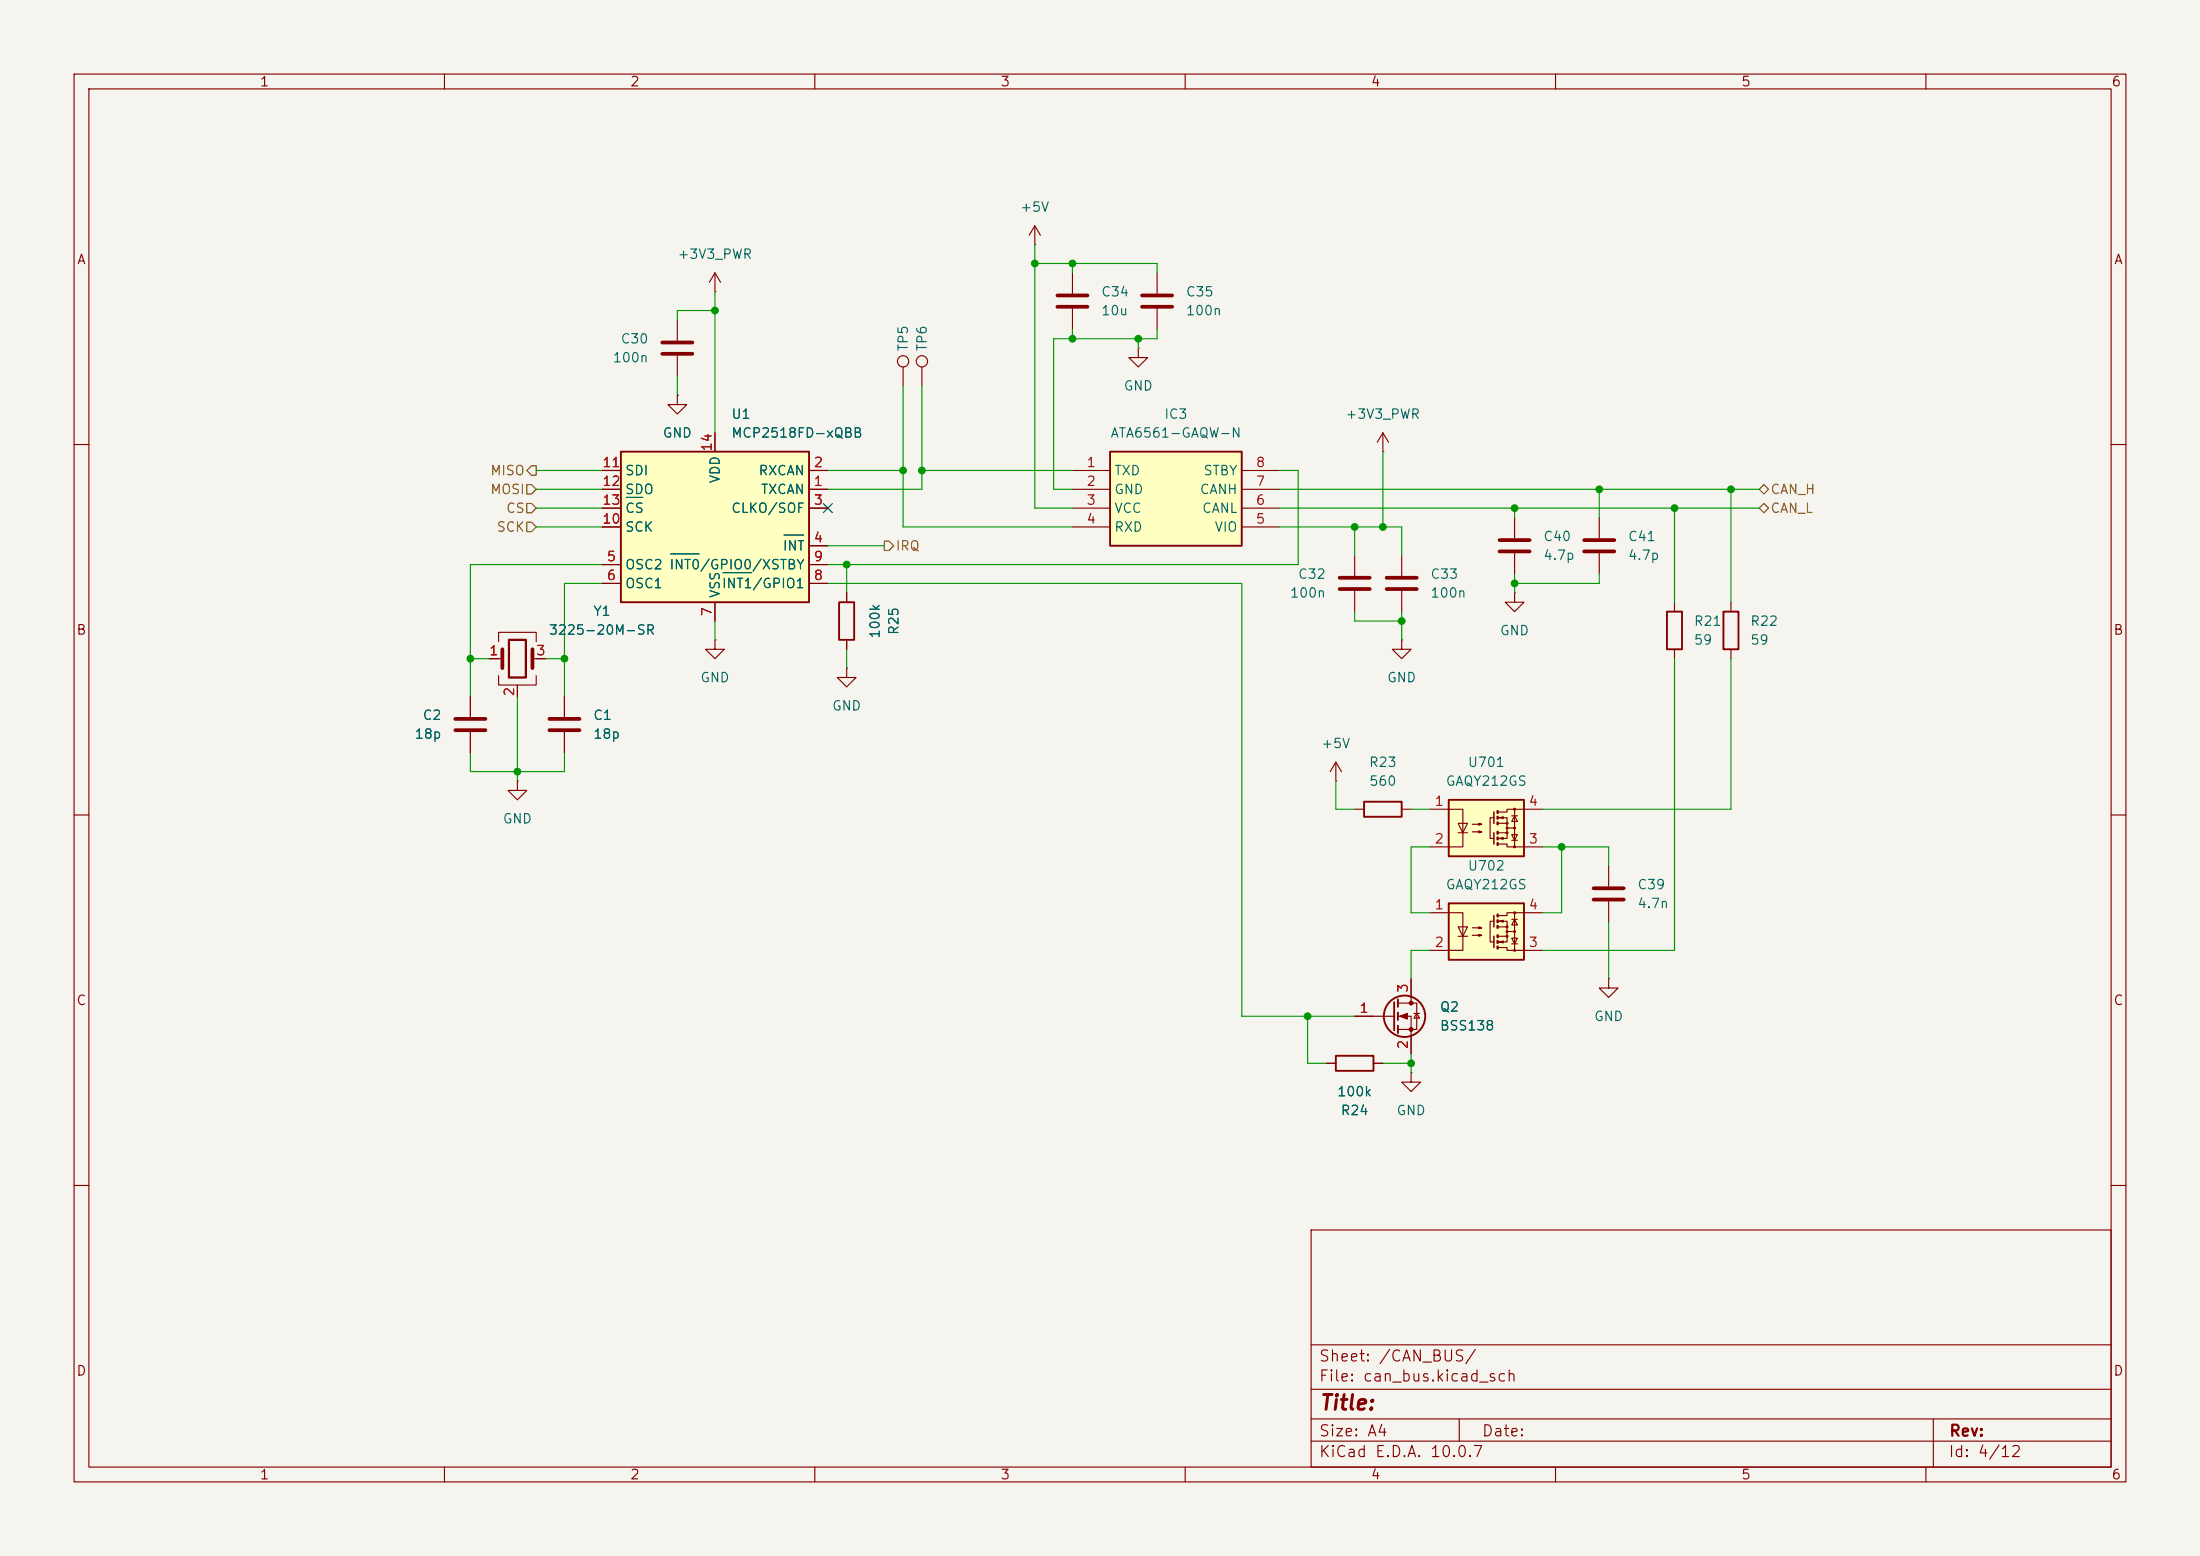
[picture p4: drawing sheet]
<svg xmlns="http://www.w3.org/2000/svg" width="297mm" height="210mm" viewBox="0 0 297 210" stroke-linecap="round" stroke-linejoin="round" font-family="sans-serif">
<path d="M0 0h297v210h-297z" fill="#f5f4ef" stroke="#f5f4ef" stroke-width=".14"/>
<g fill="none" stroke="#840000" stroke-width=".15">
<path d="M10 10h277v190h-277zM12 12h273v186h-273zM60 10v2M110 10v2M160 10v2M210 10v2M260 10v2M10 60h2M285 60h2M66 88.9h1.8M67.3 86.6v-1.3h5.1v1.3M67.3 91.2v1.3h5.1v-1.3"/>
<path d="M69.8 92.5v1.5M71.9 88.9h1.8M114.3 80v1.3M114.3 86.4v1.2M10 110h2M180.3 105.4h.1M180.3 102.9l-.7 1.2M180.3 102.9l.8 1.2M180.3 102.9v2.5M285 110h2M182.9 137.2h5.3M188.7 135.4h2.6v3.5h-2.6"/>
<path d="M188.7 137.2h1.8v5M190.5 132.1v3.3M190.9 136.8h.7M191.3 136.8l.3 .6h-.7zM217.2 132.1v1.3h1.2l-1.2 1.2-1.3-1.2h1.3M217.2 132.1h.1M10 160h2M177 166h108v32h-108zM285 160h2M60 198v2M110 198v2M160 198v2"/>
<path d="M177 194.5h108M177 191.5h108M177 187.5h108M177 181.5h108M197 191.5v3M210 198v2M260 198v2M261 191.5v6.5"/>
</g>
<path d="M67.8 87.6v2.6M71.9 87.6v2.6" fill="none" stroke="#840000" stroke-width=".51"/>
<path d="M68.7 86.4h2.3v5h-2.3z" fill="none" stroke="#840000" stroke-width=".3"/>
<g fill="none" stroke="#840000" stroke-width=".25">
<path d="M113.3 81.3h2v5.1h-2zM188.2 135.3v3.8M188.7 134.9v1M188.7 136.7v1M188.7 138.4v1"/>
<circle cx="189.6" cy="137.2" r="2.79"/>
</g>
<g fill="#840000" stroke="#840000" stroke-width=".15">
<path d="M189 137.2l1-.4v.7z"/>
<circle cx="190.5" cy="135.4" r=".25"/>
<circle cx="190.5" cy="138.9" r=".25"/>
</g>
<path d="M195.6 121.9h10.1v7.6h-10.1z" fill="#ffffc2"/>
<path d="M195.6 121.9h10.1v7.6h-10.1z" fill="none" stroke="#840000" stroke-width=".25"/>
<g fill="none" stroke="#840000" stroke-width=".15">
<path d="M193 123.2h4.5v5.1h-4.5M196.8 125.1h1.3l-.6 1.3zM196.8 126.4h1.3M198.8 125.2h1.2l-.4 .1v-.2l.4 .1M198.8 126.2h1.2l-.4 .2v-.3l.4 .1M201.7 124.3h-.5v2.8h.5M202.3 124.3h1.2v.8M202.3 125.1h1.2v1.3h-1.2M202.3 127.9h1.2v.4h4.8M202.4 124.3l.5-.1v.3zM202.4 127.1l.5-.1v.3zM203.5 126.4v.7h-1.2"/>
<path d="M203.5 125.7h1M204.1 126.6h.8l-.4 .8zM204.1 124.1h.8M204.1 127.4h.8M204.5 124.1l.4 .7h-.8zM204.5 123.2v5.1M208.3 123.2h-4.8v.4h-1.2"/>
<circle cx="203.5" cy="125.1" r=".13"/>
<circle cx="203.5" cy="125.7" r=".13"/>
<circle cx="203.5" cy="126.4" r=".13"/>
<circle cx="204.5" cy="128.3" r=".13"/>
<circle cx="204.5" cy="125.7" r=".13"/>
<circle cx="204.5" cy="123.2" r=".13"/>
</g>
<path d="M201.7 123.6v1.5M201.7 126.4v1.5" fill="none" stroke="#840000" stroke-width=".2"/>
<path d="M202.2 123.4v.3M202.2 124.2v.3M202.2 125v.2M202.2 126.2v.3M202.2 127v.3M202.2 127.8v.2" fill="none" stroke="#840000" stroke-width=".33"/>
<path d="M83.8 61h25.4v20.3h-25.4z" fill="#ffffc2"/>
<path d="M83.8 61h25.4v20.3h-25.4zM184.1 108.2h5.1v2h-5.1z" fill="none" stroke="#840000" stroke-width=".25"/>
<g fill="none" stroke="#840000" stroke-width=".15">
<path d="M96.5 58.4v2.6M81.3 66h2.5M81.3 63.5h2.5M81.3 68.6h2.5M81.3 76.2h2.5M81.3 78.7h2.5M81.3 71.1h2.5M109.2 66h2.6M109.2 63.5h2.6M109.2 68.6h2.6M109.2 73.7h2.6M109.2 76.2h2.6"/>
<path d="M109.2 78.7h2.6M96.5 81.3v2.5M182.9 109.2h1.2M189.2 109.2h1.3"/>
</g>
<path d="M84.6 67.1h2.2M90.5 74.8h3.9M97.6 77.3h3.9M105.8 72.2h2.7" fill="none" stroke="#006464" stroke-width=".15"/>
<path d="M195.6 108h10.1v7.6h-10.1z" fill="#ffffc2"/>
<path d="M195.6 108h10.1v7.6h-10.1zM180.3 142.5h5.1v2h-5.1z" fill="none" stroke="#840000" stroke-width=".25"/>
<g fill="none" stroke="#840000" stroke-width=".15">
<path d="M96.5 39.4h.1M96.5 36.8l-.7 1.3M96.5 36.8l.8 1.3M96.5 36.8v2.6M139.7 33h.1M139.7 30.5l-.8 1.3M139.7 30.5l.8 1.3M139.7 30.5v2.5M91.4 53.3v1.3h1.3l-1.3 1.3-1.2-1.3h1.2M91.4 53.3h.1M91.4 43.2v2.8M91.4 48v2.8"/>
<path d="M121.9 49.5v2.6M124.5 49.5v2.6M186.7 58.4l-.8 1.3M186.7 58.4l.8 1.3M186.7 58.4v2.6M186.7 61h.1M63.5 94v2.8M63.5 98.8v2.8M76.2 94v2.8M76.2 98.8v2.8M96.5 86.4v1.2h1.3l-1.3 1.3-1.3-1.3h1.3M96.5 86.4h.1"/>
<path d="M114.3 90.2v1.2h1.3l-1.3 1.3-1.3-1.3h1.3M114.3 90.2h.1M189.2 86.4v1.2h1.3l-1.3 1.3-1.2-1.3h1.2M189.2 86.4h.1M69.8 105.4v1.3h1.3l-1.3 1.3-1.2-1.3h1.2M69.8 105.4h.1M193 109.2h4.5v5.1h-4.5M196.8 111.1h1.3l-.6 1.3zM196.8 112.4h1.3M198.8 111.3h1.2l-.4 .1v-.3l.4 .2M198.8 112.3h1.2l-.4 .1v-.3l.4 .2M201.7 110.4h-.5v2.8h.5"/>
<path d="M202.3 110.4h1.2v.7M202.3 111.1h1.2v1.3h-1.2M202.3 113.9h1.2v.4h4.8M202.4 110.4l.5-.2v.3zM202.4 113.2l.5-.2v.3zM203.5 112.4v.8h-1.2M203.5 111.8h1M204.1 112.6h.8l-.4 .8zM204.1 110.1h.8M204.1 113.4h.8M204.5 110.1l.4 .8h-.8zM204.5 109.2v5.1"/>
<path d="M208.3 109.2h-4.8v.4h-1.2M217.2 116.8v2.8M217.2 121.7v2.8M179.1 143.5h1.2M185.4 143.5h1.3M190.5 144.8v1.3h1.3l-1.3 1.2-1.3-1.2h1.3M190.5 144.8h.1"/>
<circle cx="121.9" cy="48.8" r=".76"/>
<circle cx="124.5" cy="48.8" r=".76"/>
<circle cx="203.5" cy="111.1" r=".13"/>
<circle cx="203.5" cy="112.4" r=".13"/>
<circle cx="203.5" cy="111.8" r=".13"/>
<circle cx="204.5" cy="109.2" r=".13"/>
<circle cx="204.5" cy="114.3" r=".13"/>
<circle cx="204.5" cy="111.8" r=".13"/>
</g>
<path d="M201.7 109.6v1.5M201.7 112.4v1.5" fill="none" stroke="#840000" stroke-width=".2"/>
<path d="M202.2 109.5v.2M202.2 110.2v.3M202.2 111v.3M202.2 112.3v.2M202.2 113v.3M202.2 113.8v.2" fill="none" stroke="#840000" stroke-width=".33"/>
<path d="M89.4 47.8h4.1M89.4 46.2h4.1M61.5 97h4M61.5 98.6h4M74.2 97h4M74.2 98.6h4M215.1 119.9h4.1M215.1 121.4h4.1" fill="none" stroke="#840000" stroke-width=".51"/>
<path d="M149.9 61h17.7v12.7h-17.7z" fill="#ffffc2"/>
<path d="M149.9 61h17.7v12.7h-17.7zM225 82.6h2.1v5h-2.1zM232.7 82.6h2v5h-2z" fill="none" stroke="#840000" stroke-width=".25"/>
<g fill="none" stroke="#840000" stroke-width=".15">
<path d="M144.8 36.8v2.8M156.2 36.8v2.8M91.4 53.3h.1M96.5 58.4v2.6M144.8 41.7v2.8M153.7 47v1.3h1.2l-1.2 1.2-1.3-1.2h1.3M153.7 47h.1M156.2 41.7v2.8M81.3 63.5h2.5M81.3 66h2.5M81.3 68.6h2.5M81.3 71.1h2.5"/>
<path d="M81.3 76.2h2.5M81.3 78.7h2.5M109.2 63.5h2.6M109.2 66h2.6M109.2 68.6h2.6M109.2 73.7h2.6M109.2 76.2h2.6M109.2 78.7h2.6M144.8 63.5h5.1M144.8 66h5.1M144.8 68.6h5.1M144.8 71.1h5.1"/>
<path d="M167.6 63.5h5.1M167.6 66h5.1M167.6 68.6h5.1M167.6 71.1h5.1M182.9 74.9v2.8M182.9 79.8v2.8M189.2 74.9v2.8M189.2 79.8v2.8M204.5 69.9v2.7M204.5 74.7v2.8M215.9 69.9v2.7M215.9 74.7v2.8"/>
<path d="M63.5 94v2.8M63.5 98.8v2.8M66 88.9h1.3M69.8 92.7v1.3M72.4 88.9h1.3M76.2 94v2.8M76.2 98.8v2.8M96.5 81.3v2.5M114.3 80v1.3M114.3 86.4v1.2M204.5 80v1.3h1.2l-1.2 1.3-1.3-1.3h1.3M204.5 80h.1"/>
<path d="M226.1 81.3v1.3M226.1 87.6v1.3M233.7 81.3v1.3M233.7 87.6v1.3M182.9 137.2h2.5M190.5 132.1v2.5M190.5 139.7v2.5M179.1 143.5h1.2M185.4 143.5h1.3"/>
</g>
<path d="M142.7 39.9h4.1M154.2 39.9h4M142.7 41.4h4.1M154.2 41.4h4M180.8 78h4.1M180.8 79.5h4.1M187.2 78h4.1M187.2 79.5h4.1M202.4 72.9h4.1M202.4 74.4h4.1M213.9 72.9h4M213.9 74.4h4" fill="none" stroke="#840000" stroke-width=".51"/>
<path d="M71.1 65.4h.7l.6 .6-.6 .7h-.7zM71.1 67.9h.7l.6 .7-.6 .6h-.7zM71.1 70.5h.7l.6 .6-.6 .7h-.7zM71.8 62.9h.6v1.2h-.6l-.7-.6zM119.4 73h.6l.6 .7-.6 .6h-.6zM237.5 68.6l.6-.7 .7 .7-.7 .6zM237.5 66l.6-.6 .7 .6-.7 .7z" fill="none" stroke="#725600" stroke-width=".15"/>
<g fill="none" stroke="#009600" stroke-width=".15">
<path d="M96.5 39.4v19M139.7 33v35.6h5.1M139.7 35.6h16.5v1.2M144.8 35.6v1.2M91.4 50.8v2.5M96.5 41.9h-5.1v1.3M121.9 52.1v19h22.9M124.5 52.1v13.9h-12.7M144.8 44.5v1.2M153.7 45.7v1.3M156.2 44.5v1.2h-14v20.3h2.6M72.4 68.6h8.9"/>
<path d="M72.4 71.1h8.9M72.4 66h8.9M72.4 63.5h8.9M81.3 76.2h-17.8v17.8M81.3 78.7h-5.1v15.3M111.8 78.7h55.8v58.5h15.3M111.8 63.5h10.1M111.8 73.7h7.6M114.3 76.2v3.8M124.5 63.5h20.3M172.7 63.5h2.6v12.7h-63.5M172.7 68.6h64.8"/>
<path d="M172.7 71.1h16.5v3.8M172.7 66h64.8M182.9 71.1v3.8M186.7 61v10.1M204.5 68.6v1.3M204.5 77.5v2.5M215.9 77.5v1.2h-11.4M215.9 66v3.9M226.1 68.6v12.7M233.7 66v15.3M63.5 88.9h2.5M69.8 94v11.4"/>
<path d="M73.7 88.9h2.5M96.5 83.8v2.6M114.3 87.6v2.6M182.9 82.6v1.2h6.3M189.2 82.6v3.8M226.1 88.9v39.4h-17.8M233.7 88.9v20.3h-25.4M63.5 101.6v2.5h12.7v-2.5M180.3 105.4v3.8h2.6M190.5 109.2h2.5M193 114.3h-2.5v8.9h2.5M208.3 114.3h8.9v2.5"/>
<path d="M210.8 114.3v8.9h-2.5M176.5 137.2v6.3h2.6M193 128.3h-2.5v3.8M217.2 124.5v7.6M186.7 143.5h3.8M190.5 142.2v2.6"/>
</g>
<path d="M111.2 68l1.2 1.2M112.4 68l-1.2 1.2" fill="none" stroke="#000084" stroke-width=".15"/>
<path d="M84.6 67.1h2.2M90.5 74.8h3.9M97.6 77.3h3.9M105.8 72.2h2.7" fill="none" stroke="#006464" stroke-width=".15"/>
<g fill="#009600" stroke="#009600" stroke-width=".14">
<circle cx="190.5" cy="143.5" r=".46"/>
<circle cx="210.8" cy="114.3" r=".46"/>
<circle cx="204.5" cy="78.7" r=".46"/>
<circle cx="176.5" cy="137.2" r=".46"/>
<circle cx="63.5" cy="88.9" r=".46"/>
<circle cx="76.2" cy="88.9" r=".46"/>
<circle cx="121.9" cy="63.5" r=".46"/>
<circle cx="69.8" cy="104.1" r=".46"/>
<circle cx="96.5" cy="41.9" r=".46"/>
<circle cx="124.5" cy="63.5" r=".46"/>
<circle cx="144.8" cy="35.6" r=".46"/>
<circle cx="139.7" cy="35.6" r=".46"/>
<circle cx="153.7" cy="45.7" r=".46"/>
<circle cx="144.8" cy="45.7" r=".46"/>
<circle cx="114.3" cy="76.2" r=".46"/>
<circle cx="233.7" cy="66" r=".46"/>
<circle cx="189.2" cy="83.8" r=".46"/>
<circle cx="204.5" cy="68.6" r=".46"/>
<circle cx="186.7" cy="71.1" r=".46"/>
<circle cx="182.9" cy="71.1" r=".46"/>
<circle cx="226.1" cy="68.6" r=".46"/>
<circle cx="215.9" cy="66" r=".46"/>
</g>
<text font-size="2" fill="#840000" x="178" y="190.8">Title:</text>
<g font-size="1.5" fill="#840000">
<text x="178" y="184.1">Sheet: /CAN_BUS/</text>
<text x="178" y="186.8">File: can_bus.kicad_sch</text>
<text x="178" y="197">KiCad E.D.A. 10.0.7</text>
<text x="178" y="194.2">Size: A4</text>
<text x="200" y="194.2">Date:</text>
<text x="263" y="197">Id: 4/12</text>
<text x="263" y="194.2">Rev:</text>
</g>
<g font-size="1.3" fill="#840000">
<text x="35" y="12">1</text>
<text x="85" y="12">2</text>
<text x="135" y="12">3</text>
<text x="185" y="12">4</text>
<text x="235" y="12">5</text>
<text x="285" y="12">6</text>
<text x="10.3" y="36">A</text>
<text x="285.3" y="36">A</text>
<text x="10.2" y="86">B</text>
<text x="285.2" y="86">B</text>
<text x="10.2" y="136">C</text>
<text x="285.2" y="136">C</text>
<text x="10.2" y="186">D</text>
<text x="285.2" y="186">D</text>
<text x="35" y="200">1</text>
<text x="85" y="200">2</text>
<text x="135" y="200">3</text>
<text x="185" y="200">4</text>
<text x="235" y="200">5</text>
<text x="285" y="200">6</text>
</g>
<g font-size="1.3" fill="#006464">
<text x="137.6" y="28.9">+5V</text>
<text x="91.4" y="35.3">+3V3_PWR</text>
<text x="148.6" y="40.3">C34</text>
<text x="160" y="40.3">C35</text>
<text x="83.7" y="46.7">C30</text>
<text x="122.9" y="47.5" transform="rotate(-90 122.9 47.5)">TP5</text>
<text x="125.4" y="47.5" transform="rotate(-90 125.4 47.5)">TP6</text>
<text x="148.6" y="42.9">10u</text>
<text x="160" y="42.9">100n</text>
<text x="82.6" y="49.2">100n</text>
<text x="151.6" y="53">GND</text>
<text x="89.4" y="59.4">GND</text>
<text x="98.6" y="56.8">U1</text>
<text x="98.6" y="59.4">MCP2518FD-xQBB</text>
<text x="149.8" y="59.4">ATA6561-GAQW-N</text>
<text x="157.1" y="56.8">IC3</text>
<text x="181.5" y="56.8">+3V3_PWR</text>
<text x="84.3" y="64.5">SDI</text>
<text x="97.5" y="65.3" transform="rotate(-90 97.5 65.3)">VDD</text>
<text x="102.3" y="64.5">RXCAN</text>
<text x="150.3" y="64.5">TXD</text>
<text x="162.4" y="64.5">STBY</text>
<text x="84.3" y="67">SDO</text>
<text x="84.3" y="69.5">CS</text>
<text x="98.6" y="69.5">CLKO/SOF</text>
<text x="102.6" y="67">TXCAN</text>
<text x="150.3" y="67">GND</text>
<text x="150.3" y="69.5">VCC</text>
<text x="161.9" y="67">CANH</text>
<text x="162.2" y="69.5">CANL</text>
<text x="84.3" y="77.2">OSC2 INT0/GPIO0/XSTBY</text>
<text x="84.3" y="72.1">SCK</text>
<text x="105.6" y="74.6">INT</text>
<text x="150.3" y="72.1">RXD</text>
<text x="163.9" y="72.1">VIO</text>
<text x="208.3" y="73.4">C40</text>
<text x="208.3" y="75.9">4.7p</text>
<text x="219.7" y="73.4">C41</text>
<text x="219.7" y="75.9">4.7p</text>
<text x="80" y="83.4">Y1</text>
<text x="84.3" y="79.7">OSC1</text>
<text x="97.4" y="79.7">INT1/GPIO1</text>
<text x="97.5" y="80.8" transform="rotate(-90 97.5 80.8)">VSS</text>
<text x="174.1" y="81">100n</text>
<text x="175.1" y="78.4">C32</text>
<text x="193" y="78.4">C33</text>
<text x="193" y="81">100n</text>
<text x="74" y="86">3225-20M-SR</text>
<text x="119.1" y="86.3" transform="rotate(-90 119.1 86.3)">100k</text>
<text x="121.6" y="85.8" transform="rotate(-90 121.6 85.8)">R25</text>
<text x="202.4" y="86.1">GND</text>
<text x="228.6" y="84.8">R21</text>
<text x="228.6" y="87.3">59</text>
<text x="236.2" y="84.8">R22</text>
<text x="236.2" y="87.3">59</text>
<text x="94.5" y="92.4">GND</text>
<text x="187.2" y="92.4">GND</text>
<text x="55.9" y="100">18p</text>
<text x="57" y="97.5">C2</text>
<text x="80" y="97.5">C1</text>
<text x="80" y="100">18p</text>
<text x="112.2" y="96.2">GND</text>
<text x="178.3" y="101.3">+5V</text>
<text x="184.7" y="103.8">R23</text>
<text x="184.7" y="106.4">560</text>
<text x="195.1" y="106.4">GAQY212GS</text>
<text x="198.1" y="103.8">U701</text>
<text x="67.8" y="111.5">GND</text>
<text x="198.1" y="117.8">U702</text>
<text x="195.1" y="120.3">GAQY212GS</text>
<text x="221" y="120.3">C39</text>
<text x="221" y="122.9">4.7n</text>
<text x="194.3" y="136.9">Q2</text>
<text x="194.3" y="139.4">BSS138</text>
<text x="215.1" y="138.1">GND</text>
<text x="180.4" y="148.3">100k</text>
<text x="180.9" y="150.8">R24</text>
<text x="188.4" y="150.8">GND</text>
</g>
<g font-size="1.3" fill="#725600">
<text x="66.1" y="64.5">MISO</text>
<text x="66.1" y="67">MOSI</text>
<text x="68.2" y="69.5">CS</text>
<text x="238.9" y="69.5">CAN_L</text>
<text x="238.9" y="67">CAN_H</text>
<text x="67" y="72.1">SCK</text>
<text x="120.8" y="74.6">IRQ</text>
</g>
<g font-size="1.3" fill="#a90000">
<text x="81.2" y="63.4">11</text>
<text x="81.2" y="65.9">12</text>
<text x="96.4" y="61" transform="rotate(-90 96.4 61)">14</text>
<text x="109.8" y="65.9">1</text>
<text x="109.8" y="63.4">2</text>
<text x="146.6" y="63.4">1</text>
<text x="146.6" y="65.9">2</text>
<text x="169.4" y="65.9">7</text>
<text x="169.4" y="63.4">8</text>
<text x="81.2" y="71">10</text>
<text x="81.2" y="68.4">13</text>
<text x="109.8" y="68.4">3</text>
<text x="146.6" y="68.4">3</text>
<text x="146.6" y="71">4</text>
<text x="169.4" y="71">5</text>
<text x="169.4" y="68.4">6</text>
<text x="81.8" y="76.1">5</text>
<text x="109.8" y="73.5">4</text>
<text x="109.8" y="76.1">9</text>
<text x="81.8" y="78.6">6</text>
<text x="96.4" y="83.3" transform="rotate(-90 96.4 83.3)">7</text>
<text x="109.8" y="78.6">8</text>
<text x="65.9" y="88.8">1</text>
<text x="72.3" y="88.8">3</text>
<text x="69.7" y="94.1" transform="rotate(-90 69.7 94.1)">2</text>
<text x="193.6" y="109.1">1</text>
<text x="206.3" y="109.1">4</text>
<text x="193.6" y="114.2">2</text>
<text x="206.3" y="114.2">3</text>
<text x="193.6" y="123.1">1</text>
<text x="206.3" y="123.1">4</text>
<text x="193.6" y="128.1">2</text>
<text x="206.3" y="128.1">3</text>
<text x="183.4" y="137">1</text>
<text x="190.4" y="134.1" transform="rotate(-90 190.4 134.1)">3</text>
<text x="190.4" y="141.7" transform="rotate(-90 190.4 141.7)">2</text>
</g>
</svg>
